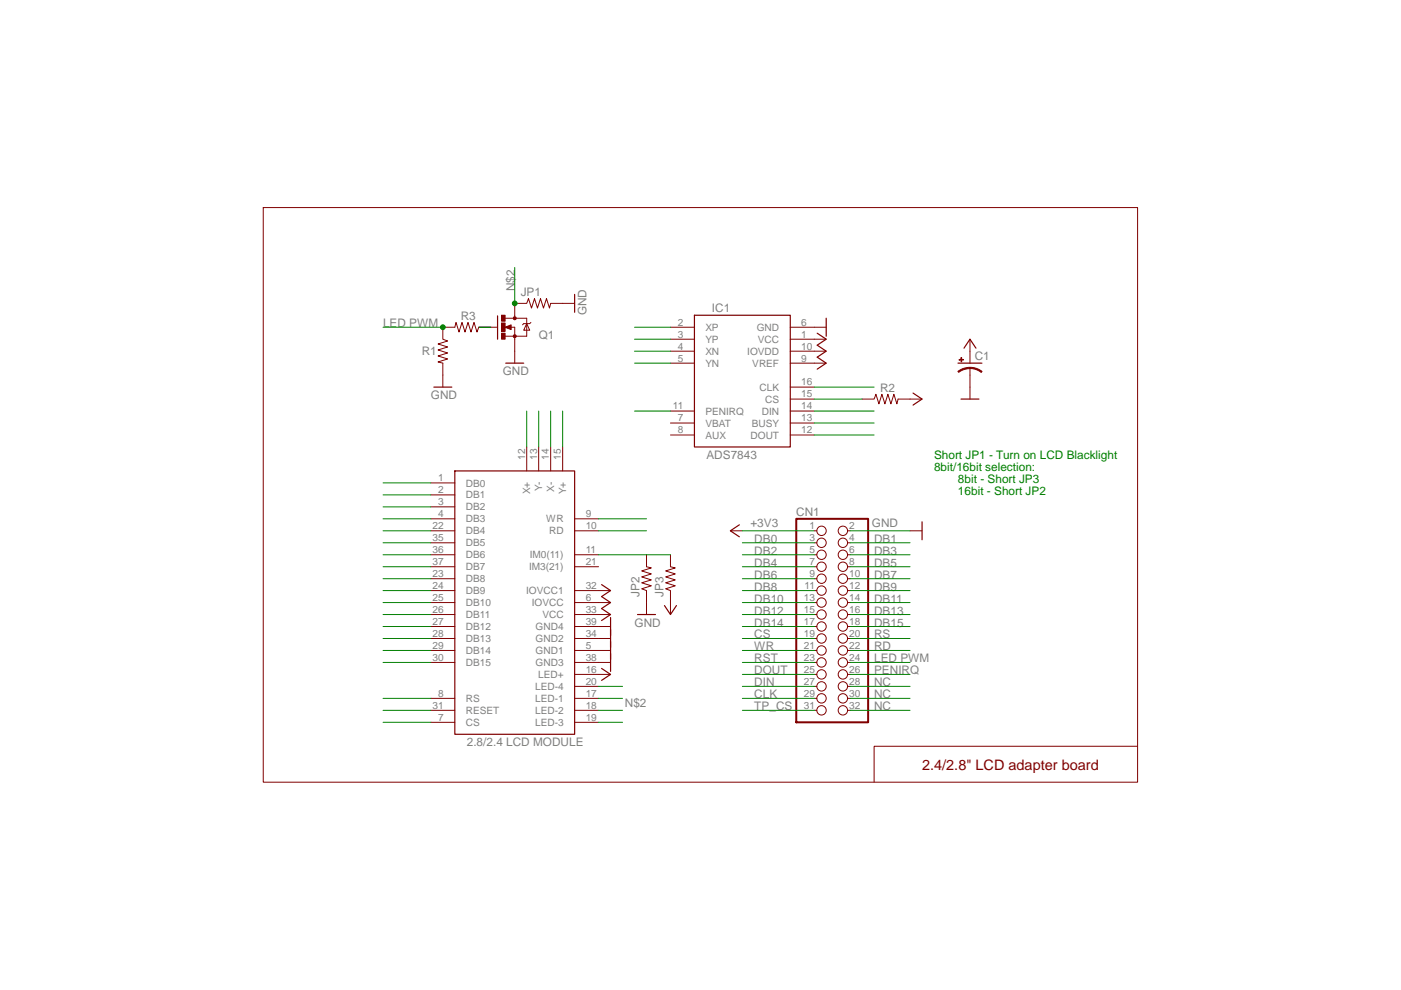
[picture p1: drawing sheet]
<svg xmlns="http://www.w3.org/2000/svg" width="297mm" height="210mm" viewBox="0 0 297 210" stroke-linecap="round" stroke-linejoin="round" font-family="sans-serif">
<path d="M55.8 44h185.4v121.9h-185.4zM107.1 67.5h2M109.1 69.4v1.9h-2M241.2 158.3h-55.9v7.6" fill="none" stroke="#800000" stroke-width=".21"/>
<path d="M105.5 67v4.9" fill="none" stroke="#800000" stroke-width=".25"/>
<path d="M106.3 70.7h.8v1.2h-.8z" fill="#800000"/>
<path d="M106.3 70.7h.8v1.2h-.8zM106.3 70.7h.1" fill="none" stroke="#800000" stroke-width=".21"/>
<path d="M106.3 66.9h.8v1.2h-.8z" fill="#800000"/>
<path d="M106.3 66.9h.8v1.2h-.8zM106.3 66.9h.1" fill="none" stroke="#800000" stroke-width=".21"/>
<path d="M106.3 68.5h.8v1.8h-.8z" fill="#800000"/>
<path d="M106.3 68.5h.8v1.8h-.8zM106.3 68.5h.1" fill="none" stroke="#800000" stroke-width=".21"/>
<circle cx="109.1" cy="71.3" r=".32" fill="#800000"/>
<g fill="none" stroke="#800000" stroke-width=".21">
<path d="M109.1 66.9v.6h2.6M111.7 71.3h-2.6v.6"/>
<circle cx="109.1" cy="71.3" r=".32"/>
</g>
<circle cx="109.1" cy="67.5" r=".32" fill="#800000"/>
<g fill="none" stroke="#800000" stroke-width=".21">
<path d="M93.9 69.4h2.5l.3-1 .6 2 .7-2 .6 2 .6-2 .7 2 .6-2 .6 2 .4-1h2.6M101.5 69.4h3.8M107.1 69.4l1.3-.5v1zM108.2 69.4h.9M109.1 64.3v2.6M109.1 71.9v5.1M111.7 67.5v3.8M111.7 68.6l.6 1.4h-1.3zM112.6 68.4l-.3 .2h-1.3l-.2 .3M142.2 69.4h5M142.2 71.9h5M142.2 74.5h5"/>
<path d="M142.2 77h5M167.6 69.4h7.6M167.6 74.5h7.6M167.6 77h7.6M175.2 71.9h-7.6M205.7 78v1.6M142.2 87.2h5M142.2 89.7h5M142.2 92.3h5M167.6 87.2h5M167.6 89.7h5M167.6 92.3h5"/>
<path d="M167.6 82.1h5M167.6 84.6h5"/>
<circle cx="109.1" cy="67.5" r=".32"/>
</g>
<path d="M108.2 69.2l-.8 .2 .8 .3v-.3h-.2" fill="none" stroke="#800000" stroke-width=".32"/>
<path d="M107.2 77h3.8M147.2 66.9h20.4v27.9h-20.4zM173.3 70.7l1.9 1.2-1.9 1.3 1.9 1.3-1.9 1.3 1.9 1.2-1.9 1.3M175.2 67.5v3.8M203.1 77h5.1" fill="none" stroke="#800000" stroke-width=".25"/>
<path d="M205.7 77.9l1.3 .2 1.2 .7-.2 .2-1.3-.7-1-.1z" fill-rule="evenodd" fill="#800000"/>
<path d="M205.7 77.9l1.3 .2 1.2 .7-.2 .2-1.3-.7-1-.1z" fill="none" stroke="#800000" stroke-width=".21"/>
<path d="M203.1 78.8l1.2-.7 1.4-.2v.3l-1.6 .3-.8 .5z" fill-rule="evenodd" fill="#800000"/>
<path d="M203.1 78.8l1.2-.7 1.4-.2v.3l-1.6 .3-.8 .5zM205.7 74.5v2.5M205.7 79.6v2.5" fill="none" stroke="#800000" stroke-width=".21"/>
<path d="M203.4 76.2h.9v.2h-.9z" fill="#800000"/>
<path d="M203.4 76.2h.9v.2h-.9zM203.4 76.2h.1" fill="none" stroke="#800000" stroke-width=".21"/>
<path d="M203.8 75.9h.1v.9h-.1z" fill="#800000"/>
<g fill="none" stroke="#800000" stroke-width=".21">
<path d="M93.9 69.4v2.5l1 .4-2 .7 2 .6-2 .6 2 .7-2 .6 2 .6-2 .7 1 .2v5.1M109.1 64.3h2.6l.4-1 .6 2 .6-2 .7 2 .6-2 .6 2 .7-2 .6 2 .3-1h5M203.8 75.9h.1v.9h-.1zM203.8 75.9h.1M205.7 71.9v2.6M111.7 94.8v5.1M114.2 94.8v5.1M116.8 94.8v5.1M119.3 94.8v5.1M182.8 84.6h2.5l.4-1 .6 2.1 .7-2.1 .6 2.1 .7-2.1 .6 2.1 .6-2.1 .7 2.1 .2-1.1h5.1M205.7 82.1v2.5M91.4 105h5"/>
<path d="M91.4 117.7h5M91.4 107.5h5M91.4 110h5M91.4 112.6h5M91.4 115.1h5M91.4 102.4h5M121.8 117.7h5.1M121.8 110h5.1M121.8 112.6h5.1M137.1 117.7v2.5l1 .3-2 .6 2 .6-2 .7 2 .6-2 .6 2 .6-2 .7 1 .4v5M142.2 117.7v2.5l1 .3-2.1 .6 2.1 .6-2.1 .7 2.1 .6-2.1 .6 2.1 .6-2.1 .7 1.1 .4v5M154.9 112.6h2.5"/>
<path d="M172.6 117.7h.6M172.6 112.6h.6M172.6 115.1h.6M179.7 117.7h.6M179.7 112.6h.6M179.7 115.1h.6M193 112.6h2.5M91.4 120.2h5M91.4 135.4h5M91.4 130.3h5M91.4 138h5M91.4 127.8h5"/>
<path d="M91.4 125.3h5M91.4 122.7h5M91.4 132.9h5M121.8 120.2h5.1M121.8 135.4h7.7M121.8 125.3h7.7M129.5 130.3h-7.7M129.5 138h-7.7M129.5 127.8h-7.7M129.5 132.9h-7.7M172.6 120.2h.6M172.6 135.4h.6"/>
<path d="M172.6 130.3h.6M172.6 138h.6M172.6 127.8h.6M172.6 125.3h.6M172.6 122.7h.6M172.6 132.9h.6M179.7 120.2h.6M179.7 135.4h.6M179.7 130.3h.6M179.7 138h.6M179.7 127.8h.6M179.7 125.3h.6"/>
<path d="M179.7 122.7h.6M179.7 132.9h.6M91.4 153.2h5M91.4 150.7h5M91.4 148.1h5M91.4 140.5h5M121.8 153.2h5.1M121.8 150.7h5.1M121.8 148.1h5.1M121.8 145.6h5.1M129.5 143h-7.7M129.5 140.5h-7.7"/>
<path d="M172.6 150.7h.6M172.6 143h.6M172.6 148.1h.6M172.6 145.6h.6M172.6 140.5h.6M179.7 150.7h.6M179.7 143h.6M179.7 148.1h.6M179.7 145.6h.6M179.7 140.5h.6"/>
<circle cx="174.2" cy="115.1" r="1"/>
<circle cx="174.2" cy="117.7" r="1"/>
<circle cx="174.2" cy="112.6" r="1"/>
<circle cx="178.7" cy="112.6" r="1"/>
<circle cx="178.7" cy="117.7" r="1"/>
<circle cx="178.7" cy="115.1" r="1"/>
<circle cx="174.2" cy="138" r="1"/>
<circle cx="174.2" cy="130.3" r="1"/>
<circle cx="174.2" cy="120.2" r="1"/>
<circle cx="174.2" cy="127.8" r="1"/>
<circle cx="174.2" cy="125.3" r="1"/>
<circle cx="174.2" cy="122.7" r="1"/>
<circle cx="174.2" cy="135.4" r="1"/>
<circle cx="174.2" cy="132.9" r="1"/>
<circle cx="178.7" cy="132.9" r="1"/>
<circle cx="178.7" cy="127.8" r="1"/>
<circle cx="178.7" cy="122.7" r="1"/>
<circle cx="178.7" cy="130.3" r="1"/>
<circle cx="178.7" cy="135.4" r="1"/>
<circle cx="178.7" cy="120.2" r="1"/>
<circle cx="178.7" cy="125.3" r="1"/>
<circle cx="178.7" cy="138" r="1"/>
<circle cx="174.2" cy="140.5" r="1"/>
<circle cx="174.2" cy="150.7" r="1"/>
<circle cx="174.2" cy="145.6" r="1"/>
<circle cx="174.2" cy="143" r="1"/>
<circle cx="174.2" cy="148.1" r="1"/>
<circle cx="178.7" cy="143" r="1"/>
<circle cx="178.7" cy="148.1" r="1"/>
<circle cx="178.7" cy="150.7" r="1"/>
<circle cx="178.7" cy="145.6" r="1"/>
<circle cx="178.7" cy="140.5" r="1"/>
</g>
<g fill="none" stroke="#800000" stroke-width=".25">
<path d="M121.8 62.4v3.8M204.4 73.9l1.3-2 1.2 2M92 82.1h3.8M96.4 99.9h25.4v55.8h-25.4zM193.6 83.4l1.9 1.2-1.9 1.3M203.7 84.6h3.9M156.8 111.3l-1.9 1.3 1.9 1.3M195.5 110.7v3.8M127.5 124l2 1.3-2 1.2 2 1.3-2 1.3 2 1.2-2 1.3M129.5 131v11.4M135.2 130.3h3.8M140.9 128.4l1.3 1.9 1.2-1.9"/>
<path d="M127.5 141.8l2 1.2-2 1.3"/>
</g>
<path d="M168.8 110h15.3v43.2h-15.3z" fill="none" stroke="#800000" stroke-width=".42"/>
<g fill="none" stroke="#008000" stroke-width=".21">
<path d="M109.1 56.7v7.6M81.2 112.6h10.2M81.2 105h10.2M81.2 115.1h10.2M81.2 107.5h10.2M81.2 117.7h10.2M81.2 110h10.2M157.4 117.7h15.2M157.4 112.6h15.2M180.3 112.6h12.7M180.3 115.1h12.7M180.3 117.7h12.7"/>
<path d="M81.2 120.2h10.2M81.2 135.4h10.2M81.2 138h10.2M157.4 120.2h15.2M157.4 122.7h15.2M157.4 132.9h15.2M180.3 130.3h12.7M180.3 132.9h12.7M180.3 120.2h12.7M180.3 122.7h12.7M180.3 135.4h12.7M81.2 148.1h10.2"/>
<path d="M81.2 140.5h10.2"/>
</g>
<circle cx="109.1" cy="64.3" r=".51" fill="#008000"/>
<g fill="none" stroke="#008000" stroke-width=".21">
<path d="M101.5 69.4h2.6M134.5 69.4h7.7M134.5 71.9h7.7M134.5 77h7.7M134.5 74.5h7.7M111.7 87.2v7.6M114.2 87.2v7.6M116.8 87.2v7.6M119.3 87.2v7.6M172.6 82.1h12.7M172.6 87.2h12.7M172.6 92.3h12.7"/>
<path d="M172.6 89.7h12.7M81.2 102.4h10.2M126.9 112.6h10.2M126.9 110h10.2M126.9 117.7h15.3M157.4 115.1h15.2M81.2 122.7h10.2M81.2 125.3h10.2M81.2 127.8h10.2M81.2 130.3h10.2M81.2 132.9h10.2M157.4 125.3h15.2"/>
<path d="M157.4 135.4h15.2M157.4 127.8h15.2M157.4 130.3h15.2M157.4 138h15.2M180.3 127.8h12.7M180.3 125.3h12.7M180.3 138h12.7M81.2 150.7h10.2M81.2 153.2h10.2M126.9 150.7h5.1M126.9 148.1h5.1M126.9 145.6h5.1"/>
<path d="M126.9 153.2h5.1M157.4 148.1h15.2M157.4 145.6h15.2M157.4 143h15.2M157.4 140.5h15.2M157.4 150.7h15.2M180.3 143h12.7M180.3 140.5h12.7"/>
<circle cx="109.1" cy="64.3" r=".51"/>
</g>
<circle cx="93.9" cy="69.4" r=".51" fill="#008000"/>
<g fill="none" stroke="#008000" stroke-width=".21">
<path d="M81.2 69.4h12.7M134.5 87.2h7.7M172.6 84.6h10.2M180.3 145.6h12.7M180.3 148.1h12.7M180.3 150.7h12.7"/>
<circle cx="93.9" cy="69.4" r=".51"/>
</g>
<text font-size="3.1" fill="#800000" x="195.5" y="163.4">2.4/2.8&quot; LCD adapter board</text>
<g font-size="2.5" fill="#808080">
<text x="109.1" y="61.8" transform="rotate(-90 109.1 61.8)">N$2</text>
<text x="110.4" y="62.8">JP1</text>
<text x="81.2" y="69.4">LED PWM</text>
<text x="97.7" y="67.9">R3</text>
<text x="114.2" y="71.9">Q1</text>
<text x="124.4" y="66.9" transform="rotate(-90 124.4 66.9)">GND</text>
<text x="151" y="66.1">IC1</text>
<text x="89.4" y="75.2">R1</text>
<text x="206.7" y="76.4">C1</text>
<text x="106.6" y="79.6">GND</text>
<text x="186.6" y="83.1">R2</text>
<text x="91.4" y="84.6">GND</text>
<text x="149.8" y="97.3">ADS7843</text>
<text x="159.1" y="111.8">+3V3</text>
<text x="168.8" y="109.4">CN1</text>
<text x="184.9" y="111.8">GND</text>
<text x="159.9" y="115.1">DB0</text>
<text x="159.9" y="117.7">DB2</text>
<text x="185.3" y="115.1">DB1</text>
<text x="185.3" y="117.7">DB3</text>
<text x="159.9" y="120.2">DB4</text>
<text x="159.9" y="122.7">DB6</text>
<text x="159.9" y="125.3">DB8</text>
<text x="185.3" y="120.2">DB5</text>
<text x="185.3" y="122.7">DB7</text>
<text x="185.3" y="125.3">DB9</text>
<text x="135.6" y="126.5" transform="rotate(-90 135.6 126.5)">JP2</text>
<text x="140.6" y="126.5" transform="rotate(-90 140.6 126.5)">JP3</text>
<text x="159.9" y="127.8">DB10</text>
<text x="159.9" y="130.3">DB12</text>
<text x="185.3" y="127.8">DB11</text>
<text x="185.3" y="130.3">DB13</text>
<text x="134.5" y="132.9">GND</text>
<text x="159.9" y="132.9">DB14</text>
<text x="159.9" y="135.4">CS</text>
<text x="159.9" y="138">WR</text>
<text x="185.3" y="135.4">RS</text>
<text x="185.3" y="138">RD</text>
<text x="185.3" y="132.9">DB15</text>
<text x="159.9" y="140.5">RST</text>
<text x="159.9" y="143">DOUT</text>
<text x="185.3" y="140.5">LED PWM</text>
<text x="185.3" y="143">PENIRQ</text>
<text x="132.5" y="149.9">N$2</text>
<text x="159.9" y="145.6">DIN</text>
<text x="159.9" y="148.1">CLK</text>
<text x="185.3" y="145.6">NC</text>
<text x="185.3" y="148.1">NC</text>
<text x="159.9" y="150.7">TP_CS</text>
<text x="185.3" y="150.7">NC</text>
<text x="99" y="158.3">2.8/2.4 LCD MODULE</text>
</g>
<g font-size="2.5" fill="#008000">
<text x="198" y="97.3">Short JP1 - Turn on LCD Blacklight</text>
<text x="198" y="99.9">8bit/16bit selection:</text>
<text x="203.1" y="102.4">8bit - Short JP3</text>
<text x="203.1" y="105">16bit - Short JP2</text>
</g>
<g font-size="2.1" fill="#808080">
<text x="143.7" y="69.1">2</text>
<text x="143.7" y="71.6">3</text>
<text x="149.6" y="70.2">XP</text>
<text x="160.4" y="70.2">GND</text>
<text x="169.9" y="69.1">6</text>
<text x="169.9" y="71.6">1</text>
<text x="143.7" y="74.1">4</text>
<text x="143.7" y="76.7">5</text>
<text x="149.6" y="72.7">YP</text>
<text x="149.6" y="75.2">XN</text>
<text x="149.6" y="77.8">YN</text>
<text x="158.4" y="75.2">IOVDD</text>
<text x="159.5" y="77.8">VREF</text>
<text x="160.7" y="72.7">VCC</text>
<text x="169.9" y="74.1">10</text>
<text x="169.9" y="76.7">9</text>
<text x="161.1" y="82.9">CLK</text>
<text x="169.9" y="81.7">16</text>
<text x="142.7" y="86.8">11</text>
<text x="143.7" y="89.4">7</text>
<text x="149.6" y="87.9">PENIRQ</text>
<text x="161.5" y="87.9">DIN</text>
<text x="162.2" y="85.4">CS</text>
<text x="169.9" y="84.3">15</text>
<text x="169.9" y="86.8">14</text>
<text x="169.9" y="89.4">13</text>
<text x="143.7" y="91.9">8</text>
<text x="149.6" y="90.5">VBAT</text>
<text x="149.6" y="93">AUX</text>
<text x="159.1" y="93">DOUT</text>
<text x="159.4" y="90.5">BUSY</text>
<text x="169.9" y="91.9">12</text>
<text x="111.3" y="97.6" transform="rotate(-90 111.3 97.6)">12</text>
<text x="113.9" y="97.6" transform="rotate(-90 113.9 97.6)">13</text>
<text x="116.4" y="97.6" transform="rotate(-90 116.4 97.6)">14</text>
<text x="118.9" y="97.6" transform="rotate(-90 118.9 97.6)">15</text>
<text x="92.9" y="104.6">2</text>
<text x="92.9" y="107.1">3</text>
<text x="92.9" y="102.1">1</text>
<text x="98.8" y="105.7">DB1</text>
<text x="98.8" y="103.2">DB0</text>
<text x="112.4" y="104.9" transform="rotate(-90 112.4 104.9)">X+</text>
<text x="115" y="104.1" transform="rotate(-90 115 104.1)">Y-</text>
<text x="117.5" y="104.3" transform="rotate(-90 117.5 104.3)">X-</text>
<text x="120.1" y="104.9" transform="rotate(-90 120.1 104.9)">Y+</text>
<text x="91.7" y="112.2">22</text>
<text x="92.9" y="109.7">4</text>
<text x="98.8" y="108.3">DB2</text>
<text x="98.8" y="110.8">DB3</text>
<text x="98.8" y="113.3">DB4</text>
<text x="115.8" y="110.8">WR</text>
<text x="116.4" y="113.3">RD</text>
<text x="124.2" y="112.2">10</text>
<text x="124.2" y="109.7">9</text>
<text x="171.6" y="112.2">1</text>
<text x="180" y="112.2">2</text>
<text x="91.7" y="119.8">37</text>
<text x="91.7" y="117.3">36</text>
<text x="91.7" y="114.8">35</text>
<text x="98.8" y="118.4">DB6</text>
<text x="98.8" y="115.9">DB5</text>
<text x="112.3" y="118.4">IM0(11)</text>
<text x="124.2" y="119.8">21</text>
<text x="124.2" y="117.3">11</text>
<text x="171.6" y="114.8">3</text>
<text x="171.6" y="117.3">5</text>
<text x="171.6" y="119.8">7</text>
<text x="180" y="114.8">4</text>
<text x="180" y="117.3">6</text>
<text x="180" y="119.8">8</text>
<text x="91.7" y="122.4">23</text>
<text x="91.7" y="124.9">24</text>
<text x="98.8" y="123.5">DB8</text>
<text x="98.8" y="121">DB7</text>
<text x="112.2" y="121">IM3(21)</text>
<text x="124.2" y="124.9">32</text>
<text x="170.6" y="124.9">11</text>
<text x="171.6" y="122.4">9</text>
<text x="180" y="124.9">12</text>
<text x="180" y="122.4">10</text>
<text x="91.7" y="127.5">25</text>
<text x="91.7" y="130">26</text>
<text x="98.8" y="126">DB9</text>
<text x="98.8" y="128.6">DB10</text>
<text x="98.8" y="131.1">DB11</text>
<text x="111.5" y="126">IOVCC1</text>
<text x="112.7" y="128.6">IOVCC</text>
<text x="115" y="131.1">VCC</text>
<text x="124.2" y="130">33</text>
<text x="124.2" y="127.5">6</text>
<text x="170.5" y="127.5">13</text>
<text x="170.5" y="130">15</text>
<text x="180" y="127.5">14</text>
<text x="180" y="130">16</text>
<text x="91.7" y="132.5">27</text>
<text x="91.7" y="135.1">28</text>
<text x="91.7" y="137.6">29</text>
<text x="98.8" y="133.6">DB12</text>
<text x="98.8" y="136.2">DB13</text>
<text x="113.6" y="133.6">GND4</text>
<text x="113.6" y="136.2">GND2</text>
<text x="124.2" y="137.6">5</text>
<text x="124.2" y="132.5">39</text>
<text x="124.2" y="135.1">34</text>
<text x="170.5" y="132.5">17</text>
<text x="170.5" y="135.1">19</text>
<text x="170.5" y="137.6">21</text>
<text x="180" y="132.5">18</text>
<text x="180" y="135.1">20</text>
<text x="180" y="137.6">22</text>
<text x="91.7" y="140.1">30</text>
<text x="98.8" y="138.7">DB14</text>
<text x="98.8" y="141.3">DB15</text>
<text x="113.6" y="138.7">GND1</text>
<text x="113.6" y="141.3">GND3</text>
<text x="114.1" y="143.8">LED+</text>
<text x="124.2" y="142.7">16</text>
<text x="124.2" y="140.1">38</text>
<text x="170.5" y="140.1">23</text>
<text x="170.5" y="142.7">25</text>
<text x="180" y="140.1">24</text>
<text x="180" y="142.7">26</text>
<text x="92.9" y="147.8">8</text>
<text x="98.8" y="148.9">RS</text>
<text x="113.4" y="148.9">LED-1</text>
<text x="113.4" y="146.3">LED-4</text>
<text x="124.2" y="147.8">17</text>
<text x="124.2" y="145.2">20</text>
<text x="170.5" y="145.2">27</text>
<text x="170.5" y="147.8">29</text>
<text x="180" y="145.2">28</text>
<text x="180" y="147.8">30</text>
<text x="91.7" y="150.3">31</text>
<text x="92.9" y="152.8">7</text>
<text x="98.8" y="154">CS</text>
<text x="98.8" y="151.4">RESET</text>
<text x="113.4" y="151.4">LED-2</text>
<text x="113.4" y="154">LED-3</text>
<text x="124.2" y="150.3">18</text>
<text x="124.2" y="152.8">19</text>
<text x="170.5" y="150.3">31</text>
<text x="180" y="150.3">32</text>
</g>
</svg>
